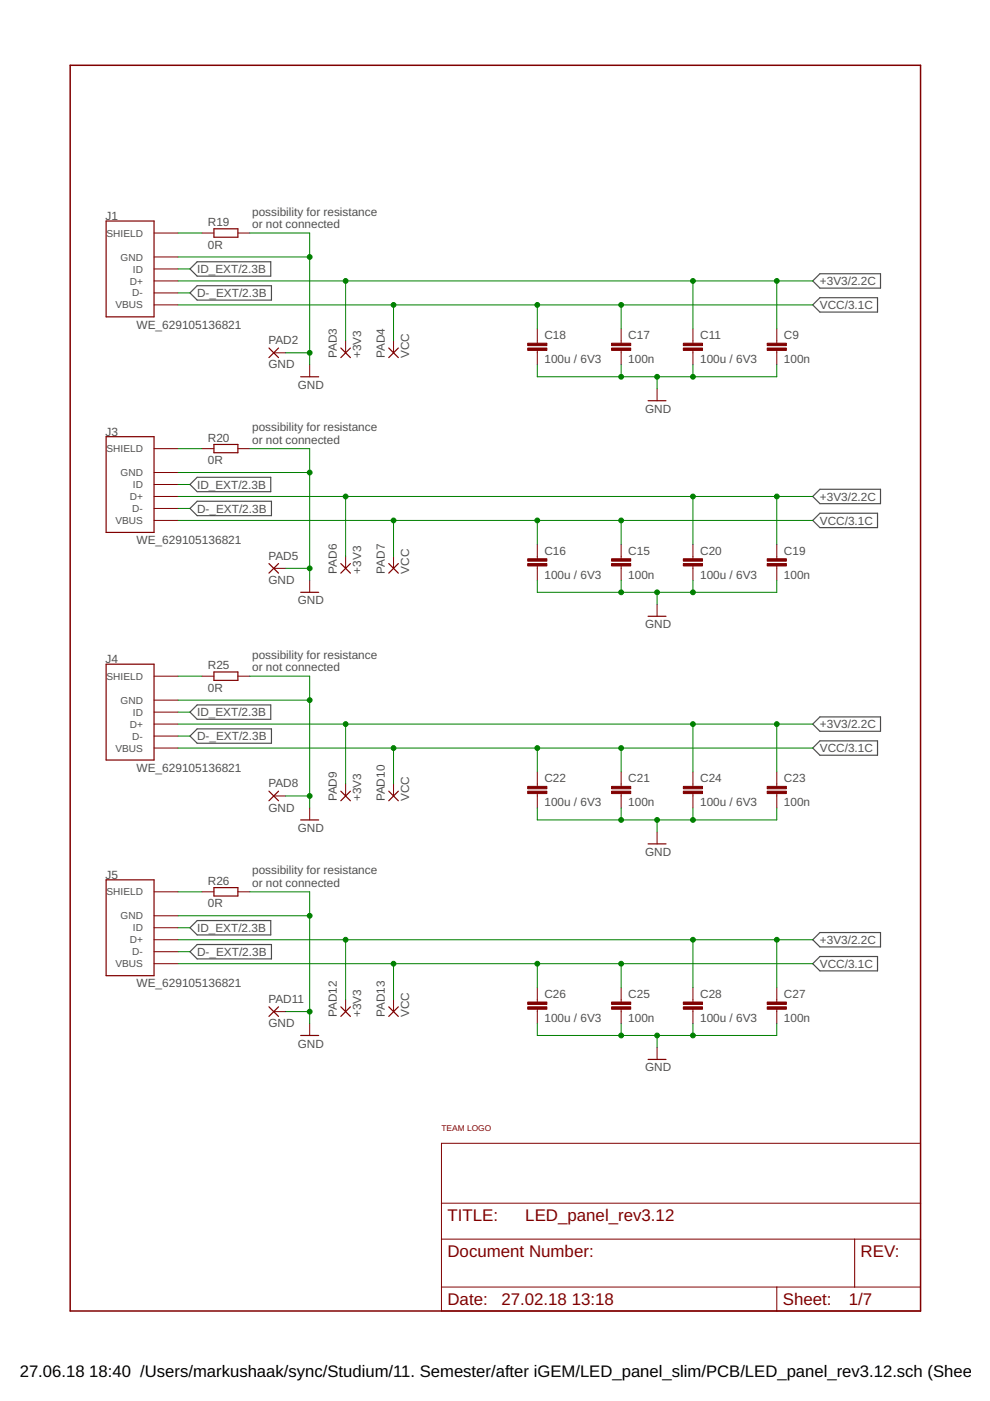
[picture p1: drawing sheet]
<svg xmlns="http://www.w3.org/2000/svg" width="210mm" height="297mm" viewBox="0 0 210 297" stroke-linecap="round" stroke-linejoin="round" font-family="sans-serif">
<g fill="none" stroke="#505050" stroke-width=".25">
<path d="M40.3 57l1.5-1.5h15.6v3h-15.6zM172.3 59.6l1.5-1.6h12.9v3.1h-12.9zM40.3 62.1l1.5-1.5h15.8v3h-15.8zM172.3 64.6l1.5-1.5h12.3v3.1h-12.3zM40.3 102.7l1.5-1.5h15.6v3h-15.6zM40.3 107.8l1.5-1.5h15.8v3h-15.8zM172.3 110.3l1.5-1.5h12.3v3.1h-12.3zM172.3 105.3l1.5-1.6h12.9v3.1h-12.9zM41.8 149.5h15.6v3h-15.6l-1.5-1.5zM41.8 154.5h15.8v3.1h-15.8l-1.5-1.5zM172.3 158.6l1.5-1.5h12.3v3h-12.3zM172.3 153.5l1.5-1.5h12.9v3h-12.9z"/>
<path d="M41.8 195.2h15.6v3h-15.6l-1.5-1.5zM172.3 199.2l1.5-1.5h12.9v3.1h-12.9zM41.8 200.3h15.8v3h-15.8l-1.5-1.5zM172.3 204.3l1.5-1.5h12.3v3h-12.3z"/>
</g>
<path d="M14.9 13.8h180.3v264.2h-180.3z" fill="none" stroke="#800000" stroke-width=".32"/>
<g fill="none" stroke="#800000" stroke-width=".21">
<path d="M32.7 59.6h5M32.7 54.5h5M32.7 49.4h5M32.7 57h5M42.8 49.4h2.6M50.4 49.4h2.6M32.7 64.6h5M32.7 62.1h5M58 74.8h2.6M65.7 77.3v2.6M73.3 72.3v2.5M83.4 72.3v2.5"/>
<path d="M113.9 69.7v3.1M113.9 74.3v3M131.7 69.7v3.1M131.7 74.3v3M146.9 69.7v3.1M146.9 74.3v3M164.7 69.7v3.1M164.7 74.3v3M32.7 95.1h5M42.8 95.1h2.6M50.4 95.1h2.6M139.3 82.4v2.6"/>
<path d="M32.7 110.3h5M32.7 107.8h5M32.7 105.3h5M32.7 100.2h5M32.7 102.7h5M73.3 118v2.5M83.4 118v2.5M113.9 115.4v3.1M113.9 120v3M131.7 115.4v3.1M131.7 120v3M146.9 115.4v3.1"/>
<path d="M146.9 120v3M164.7 115.4v3.1M164.7 120v3M58 120.5h2.6M65.7 123v2.6M139.3 128.1v2.6M32.7 158.6h5M32.7 156.1h5M32.7 153.5h5M32.7 148.4h5M32.7 143.4h5M32.7 151h5"/>
<path d="M42.8 143.4h2.6M50.4 143.4h2.6M58 168.8h2.6M65.7 171.3v2.5M73.3 166.2v2.6M83.4 166.2v2.6M113.9 163.7v3M113.9 168.3v3M131.7 163.7v3M131.7 168.3v3M139.3 176.4v2.5M146.9 163.7v3"/>
<path d="M146.9 168.3v3M164.7 163.7v3M164.7 168.3v3M32.7 199.2h5M32.7 194.2h5M32.7 189.1h5M32.7 196.7h5M42.8 189.1h2.6M50.4 189.1h2.6M32.7 204.3h5M32.7 201.8h5M58 214.5h2.6"/>
<path d="M65.7 217v2.5M73.3 211.9v2.6M83.4 211.9v2.6M113.9 209.4v3M113.9 214v3M131.7 209.4v3M131.7 214v3M146.9 209.4v3M146.9 214v3M164.7 209.4v3M164.7 214v3M139.3 222.1v2.5"/>
<path d="M93.6 242.4h101.6v35.6h-101.6zM93.6 255.1h101.6M93.6 262.7h101.6M93.6 272.9h101.6M164.7 272.9v5.1M181.2 262.7v10.2"/>
</g>
<g fill="none" stroke="#800000" stroke-width=".25">
<path d="M22.5 46.9h10.2v20.3h-10.2zM45.4 48.5h5v1.8h-5zM57 73.8l2.1 2M59.1 73.8l-2.1 2M63.8 79.9h3.8M72.3 73.8l2 2M74.3 73.8l-2 2M82.4 73.8l2.1 2M84.5 73.8l-2.1 2M22.5 92.6h10.2v20.3h-10.2zM45.4 94.2h5v1.8h-5zM137.4 85h3.8"/>
<path d="M57 119.5l2.1 2M59.1 119.5l-2.1 2M72.3 119.5l2 2M74.3 119.5l-2 2M82.4 119.5l2.1 2M84.5 119.5l-2.1 2M63.8 125.6h3.8M137.4 130.7h3.8M22.5 140.8h10.2v20.3h-10.2zM45.4 142.5h5v1.8h-5zM57 167.7l2.1 2.1M59.1 167.7l-2.1 2.1"/>
<path d="M63.8 173.8h3.8M72.3 167.7l2 2.1M74.3 167.7l-2 2.1M82.4 167.7l2.1 2.1M84.5 167.7l-2.1 2.1M137.4 178.9h3.8M22.5 186.5h10.2v20.4h-10.2zM45.4 188.2h5v1.8h-5zM57 213.5l2.1 2M59.1 213.5l-2.1 2M63.8 219.5h3.8M72.3 213.5l2 2"/>
<path d="M74.3 213.5l-2 2M82.4 213.5l2.1 2M84.5 213.5l-2.1 2M137.4 224.6h3.8"/>
</g>
<g fill="#800000" stroke="#800000" stroke-width=".21">
<path d="M129.7 73.8h4v.5h-4z"/>
<path d="M129.7 72.8h4v.5h-4z"/>
<path d="M111.9 73.8h4.1v.5h-4.1z"/>
<path d="M111.9 72.8h4.1v.5h-4.1z"/>
<path d="M162.7 73.8h4v.5h-4z"/>
<path d="M162.7 72.8h4v.5h-4z"/>
<path d="M144.9 73.8h4v.5h-4z"/>
<path d="M144.9 72.8h4v.5h-4z"/>
<path d="M129.7 119.5h4v.5h-4z"/>
<path d="M129.7 118.5h4v.5h-4z"/>
<path d="M111.9 119.5h4.1v.5h-4.1z"/>
<path d="M111.9 118.5h4.1v.5h-4.1z"/>
<path d="M162.7 119.5h4v.5h-4z"/>
<path d="M162.7 118.5h4v.5h-4z"/>
<path d="M144.9 119.5h4v.5h-4z"/>
<path d="M144.9 118.5h4v.5h-4z"/>
<path d="M129.7 167.7h4v.6h-4z"/>
<path d="M129.7 166.7h4v.5h-4z"/>
<path d="M111.9 167.7h4.1v.6h-4.1z"/>
<path d="M111.9 166.7h4.1v.5h-4.1z"/>
<path d="M162.7 167.7h4v.6h-4z"/>
<path d="M162.7 166.7h4v.5h-4z"/>
<path d="M144.9 167.7h4v.6h-4z"/>
<path d="M144.9 166.7h4v.5h-4z"/>
<path d="M129.7 213.5h4v.5h-4z"/>
<path d="M129.7 212.4h4v.6h-4z"/>
<path d="M111.9 213.5h4.1v.5h-4.1z"/>
<path d="M111.9 212.4h4.1v.6h-4.1z"/>
<path d="M162.7 213.5h4v.5h-4z"/>
<path d="M162.7 212.4h4v.6h-4z"/>
<path d="M144.9 213.5h4v.5h-4z"/>
<path d="M144.9 212.4h4v.6h-4z"/>
</g>
<g fill="none" stroke="#008000" stroke-width=".21">
<path d="M37.7 54.5h28M37.7 49.4h5.1M37.7 59.6h134.6M37.7 57h2.6M53 49.4h12.7v27.9M73.3 59.6v12.7M146.9 59.6v10.1M164.7 59.6v10.1M37.7 64.6h134.6M37.7 62.1h2.6M60.6 74.8h5.1M83.4 64.6v7.7"/>
<path d="M113.9 64.6v5.1M113.9 77.3v2.6h50.8v-2.6M131.7 64.6v5.1M131.7 77.3v2.6M139.3 79.9v2.5M146.9 77.3v2.6M37.7 95.1h5.1M53 95.1h12.7v27.9M37.7 100.2h28M37.7 110.3h134.6M37.7 105.3h134.6M37.7 102.7h2.6"/>
<path d="M37.7 107.8h2.6M73.3 105.3v12.7M83.4 110.3v7.7M113.9 110.3v5.1M131.7 110.3v5.1M146.9 105.3v10.1M164.7 105.3v10.1M60.6 120.5h5.1M113.9 123v2.6h50.8v-2.6M131.7 123v2.6M139.3 125.6v2.5M146.9 123v2.6"/>
<path d="M37.7 148.4h28M37.7 143.4h5.1M37.7 158.6h134.6M37.7 153.5h134.6M37.7 151h2.6M37.7 156.1h2.6M53 143.4h12.7v27.9M73.3 153.5v12.7M83.4 158.6v7.6M113.9 158.6v5.1M131.7 158.6v5.1M146.9 153.5v10.2"/>
<path d="M164.7 153.5v10.2M60.6 168.8h5.1M113.9 171.3v2.5h50.8v-2.5M131.7 171.3v2.5M139.3 173.8v2.6M146.9 171.3v2.5M37.7 194.2h28M37.7 189.1h5.1M37.7 199.2h134.6M37.7 196.7h2.6M53 189.1h12.7v27.9M73.3 199.2v12.7"/>
<path d="M146.9 199.2v10.2M164.7 199.2v10.2M37.7 204.3h134.6M37.7 201.8h2.6M60.6 214.5h5.1M83.4 204.3v7.6M113.9 204.3v5.1M113.9 217v2.5h50.8v-2.5M131.7 204.3v5.1M131.7 217v2.5M139.3 219.5v2.6M146.9 217v2.5"/>
</g>
<g fill="#008000" stroke="#008000" stroke-width=".21">
<circle cx="65.7" cy="54.5" r=".51"/>
<circle cx="65.7" cy="74.8" r=".51"/>
<circle cx="65.7" cy="100.2" r=".51"/>
<circle cx="65.7" cy="120.5" r=".51"/>
<circle cx="65.7" cy="148.4" r=".51"/>
<circle cx="65.7" cy="168.8" r=".51"/>
<circle cx="65.7" cy="194.2" r=".51"/>
<circle cx="65.7" cy="214.5" r=".51"/>
<circle cx="146.9" cy="79.9" r=".51"/>
<circle cx="131.7" cy="79.9" r=".51"/>
<circle cx="139.3" cy="79.9" r=".51"/>
<circle cx="146.9" cy="125.6" r=".51"/>
<circle cx="131.7" cy="125.6" r=".51"/>
<circle cx="139.3" cy="125.6" r=".51"/>
<circle cx="146.9" cy="173.8" r=".51"/>
<circle cx="131.7" cy="173.8" r=".51"/>
<circle cx="139.3" cy="173.8" r=".51"/>
<circle cx="146.9" cy="219.5" r=".51"/>
<circle cx="131.7" cy="219.5" r=".51"/>
<circle cx="139.3" cy="219.5" r=".51"/>
<circle cx="113.9" cy="64.6" r=".51"/>
<circle cx="131.7" cy="64.6" r=".51"/>
<circle cx="83.4" cy="64.6" r=".51"/>
<circle cx="113.9" cy="110.3" r=".51"/>
<circle cx="131.7" cy="110.3" r=".51"/>
<circle cx="83.4" cy="110.3" r=".51"/>
<circle cx="113.9" cy="158.6" r=".51"/>
<circle cx="131.7" cy="158.6" r=".51"/>
<circle cx="83.4" cy="158.6" r=".51"/>
<circle cx="113.9" cy="204.3" r=".51"/>
<circle cx="131.7" cy="204.3" r=".51"/>
<circle cx="83.4" cy="204.3" r=".51"/>
<circle cx="146.9" cy="59.6" r=".51"/>
<circle cx="164.7" cy="59.6" r=".51"/>
<circle cx="73.3" cy="59.6" r=".51"/>
<circle cx="146.9" cy="105.3" r=".51"/>
<circle cx="164.7" cy="105.3" r=".51"/>
<circle cx="73.3" cy="105.3" r=".51"/>
<circle cx="146.9" cy="153.5" r=".51"/>
<circle cx="164.7" cy="153.5" r=".51"/>
<circle cx="73.3" cy="153.5" r=".51"/>
<circle cx="146.9" cy="199.2" r=".51"/>
<circle cx="164.7" cy="199.2" r=".51"/>
<circle cx="73.3" cy="199.2" r=".51"/>
</g>
<g font-size="3.6" fill="#800000">
<text x="94.9" y="258.9">TITLE:</text>
<text x="111.4" y="258.9">LED_panel_rev3.12</text>
<text x="94.9" y="266.5">Document Number:</text>
<text x="182.5" y="266.5">REV:</text>
<text x="94.9" y="276.7">Date:</text>
<text x="106.3" y="276.7">27.02.18</text>
<text x="121.2" y="276.7">13:18</text>
<text x="166" y="276.7">Sheet:</text>
<text x="179.9" y="276.7">1/7</text>
</g>
<g font-size="3.5">
<text x="4.2" y="291.8">27.06.18</text>
<text x="18.9" y="291.8">18:40 /Users/markushaak/sync/Studium/11. Semester/after iGEM/LED_panel_slim/PCB/LED_panel_rev3.12.sch (Sheet: 1</text>
</g>
<g font-size="2.5" fill="#505050">
<text x="22.4" y="46.6">J1</text>
<text x="44.1" y="47.9">R19</text>
<text x="53.5" y="45.7">possibility for resistance</text>
<text x="44.1" y="52.7">0R</text>
<text x="53.5" y="48.4">or not connected</text>
<text x="41.8" y="57.9">ID_EXT/2.3B</text>
<text x="41.8" y="63">D-_EXT/2.3B</text>
<text x="173.8" y="65.5">VCC/3.1C</text>
<text x="173.8" y="60.4">+3V3/2.2C</text>
<text x="28.9" y="69.7">WE_629105136821</text>
<text x="115.4" y="71.9">C18</text>
<text x="133.2" y="71.9">C17</text>
<text x="148.5" y="71.9">C11</text>
<text x="166.2" y="71.9">C9</text>
<text x="56.9" y="72.9">PAD2</text>
<text x="71.4" y="75.9" transform="rotate(-90 71.4 75.9)">PAD3</text>
<text x="76.6" y="75.9" transform="rotate(-90 76.6 75.9)">+3V3</text>
<text x="81.6" y="75.9" transform="rotate(-90 81.6 75.9)">PAD4</text>
<text x="86.7" y="75.9" transform="rotate(-90 86.7 75.9)">VCC</text>
<text x="115.4" y="77">100u / 6V3</text>
<text x="133.2" y="77">100n</text>
<text x="148.5" y="77">100u / 6V3</text>
<text x="166.2" y="77">100n</text>
<text x="56.9" y="78.1">GND</text>
<text x="63.1" y="82.4">GND</text>
<text x="136.8" y="87.5">GND</text>
<text x="22.4" y="92.4">J3</text>
<text x="44.1" y="93.6">R20</text>
<text x="53.5" y="91.4">possibility for resistance</text>
<text x="53.5" y="94.1">or not connected</text>
<text x="44.1" y="98.4">0R</text>
<text x="41.8" y="103.6">ID_EXT/2.3B</text>
<text x="173.8" y="106.2">+3V3/2.2C</text>
<text x="41.8" y="108.7">D-_EXT/2.3B</text>
<text x="173.8" y="111.2">VCC/3.1C</text>
<text x="28.9" y="115.4">WE_629105136821</text>
<text x="56.9" y="118.7">PAD5</text>
<text x="115.4" y="117.6">C16</text>
<text x="133.2" y="117.6">C15</text>
<text x="148.5" y="117.6">C20</text>
<text x="166.2" y="117.6">C19</text>
<text x="56.9" y="123.8">GND</text>
<text x="71.4" y="121.7" transform="rotate(-90 71.4 121.7)">PAD6</text>
<text x="76.6" y="121.7" transform="rotate(-90 76.6 121.7)">+3V3</text>
<text x="81.6" y="121.7" transform="rotate(-90 81.6 121.7)">PAD7</text>
<text x="86.7" y="121.7" transform="rotate(-90 86.7 121.7)">VCC</text>
<text x="115.4" y="122.7">100u / 6V3</text>
<text x="133.2" y="122.7">100n</text>
<text x="148.5" y="122.7">100u / 6V3</text>
<text x="166.2" y="122.7">100n</text>
<text x="63.1" y="128.1">GND</text>
<text x="136.8" y="133.2">GND</text>
<text x="22.4" y="140.6">J4</text>
<text x="44.1" y="141.9">R25</text>
<text x="53.5" y="139.7">possibility for resistance</text>
<text x="53.5" y="142.3">or not connected</text>
<text x="44.1" y="146.7">0R</text>
<text x="41.8" y="151.9">ID_EXT/2.3B</text>
<text x="173.8" y="154.4">+3V3/2.2C</text>
<text x="41.8" y="157">D-_EXT/2.3B</text>
<text x="173.8" y="159.5">VCC/3.1C</text>
<text x="28.9" y="163.6">WE_629105136821</text>
<text x="56.9" y="166.9">PAD8</text>
<text x="115.4" y="165.8">C22</text>
<text x="133.2" y="165.8">C21</text>
<text x="148.5" y="165.8">C24</text>
<text x="166.2" y="165.8">C23</text>
<text x="56.9" y="172.1">GND</text>
<text x="71.4" y="169.9" transform="rotate(-90 71.4 169.9)">PAD9</text>
<text x="76.6" y="169.9" transform="rotate(-90 76.6 169.9)">+3V3</text>
<text x="81.6" y="169.9" transform="rotate(-90 81.6 169.9)">PAD10</text>
<text x="86.7" y="169.9" transform="rotate(-90 86.7 169.9)">VCC</text>
<text x="115.4" y="170.9">100u / 6V3</text>
<text x="133.2" y="170.9">100n</text>
<text x="148.5" y="170.9">100u / 6V3</text>
<text x="166.2" y="170.9">100n</text>
<text x="63.1" y="176.4">GND</text>
<text x="53.5" y="185.4">possibility for resistance</text>
<text x="136.8" y="181.5">GND</text>
<text x="22.4" y="186.3">J5</text>
<text x="44.1" y="187.6">R26</text>
<text x="53.5" y="188.1">or not connected</text>
<text x="41.8" y="197.6">ID_EXT/2.3B</text>
<text x="44.1" y="192.4">0R</text>
<text x="41.8" y="202.7">D-_EXT/2.3B</text>
<text x="173.8" y="200.1">+3V3/2.2C</text>
<text x="28.9" y="209.4">WE_629105136821</text>
<text x="173.8" y="205.2">VCC/3.1C</text>
<text x="56.9" y="212.6">PAD11</text>
<text x="71.4" y="215.6" transform="rotate(-90 71.4 215.6)">PAD12</text>
<text x="76.6" y="215.6" transform="rotate(-90 76.6 215.6)">+3V3</text>
<text x="81.6" y="215.6" transform="rotate(-90 81.6 215.6)">PAD13</text>
<text x="86.7" y="215.6" transform="rotate(-90 86.7 215.6)">VCC</text>
<text x="115.4" y="211.6">C26</text>
<text x="133.2" y="211.6">C25</text>
<text x="148.5" y="211.6">C28</text>
<text x="166.2" y="211.6">C27</text>
<text x="56.9" y="217.8">GND</text>
<text x="115.4" y="216.6">100u / 6V3</text>
<text x="133.2" y="216.6">100n</text>
<text x="148.5" y="216.6">100u / 6V3</text>
<text x="166.2" y="216.6">100n</text>
<text x="63.1" y="222.1">GND</text>
<text x="136.8" y="227.2">GND</text>
</g>
<g font-size="2.1" fill="#505050">
<text x="22.6" y="50.2">SHIELD</text>
<text x="25.6" y="55.2">GND</text>
<text x="28.2" y="57.8">ID</text>
<text x="24.5" y="65.4">VBUS</text>
<text x="27.5" y="60.3">D+</text>
<text x="28.1" y="62.9">D-</text>
<text x="22.6" y="95.9">SHIELD</text>
<text x="25.6" y="101">GND</text>
<text x="27.5" y="106">D+</text>
<text x="28.2" y="103.5">ID</text>
<text x="24.5" y="111.1">VBUS</text>
<text x="28.1" y="108.6">D-</text>
<text x="22.6" y="144.1">SHIELD</text>
<text x="25.6" y="149.2">GND</text>
<text x="27.5" y="154.3">D+</text>
<text x="28.2" y="151.7">ID</text>
<text x="24.5" y="159.4">VBUS</text>
<text x="28.1" y="156.8">D-</text>
<text x="22.6" y="189.8">SHIELD</text>
<text x="25.6" y="194.9">GND</text>
<text x="28.2" y="197.5">ID</text>
<text x="27.5" y="200">D+</text>
<text x="28.1" y="202.5">D-</text>
<text x="24.5" y="205.1">VBUS</text>
</g>
<text font-size="1.8" fill="#800000" x="93.6" y="239.9">TEAM LOGO</text>
</svg>
